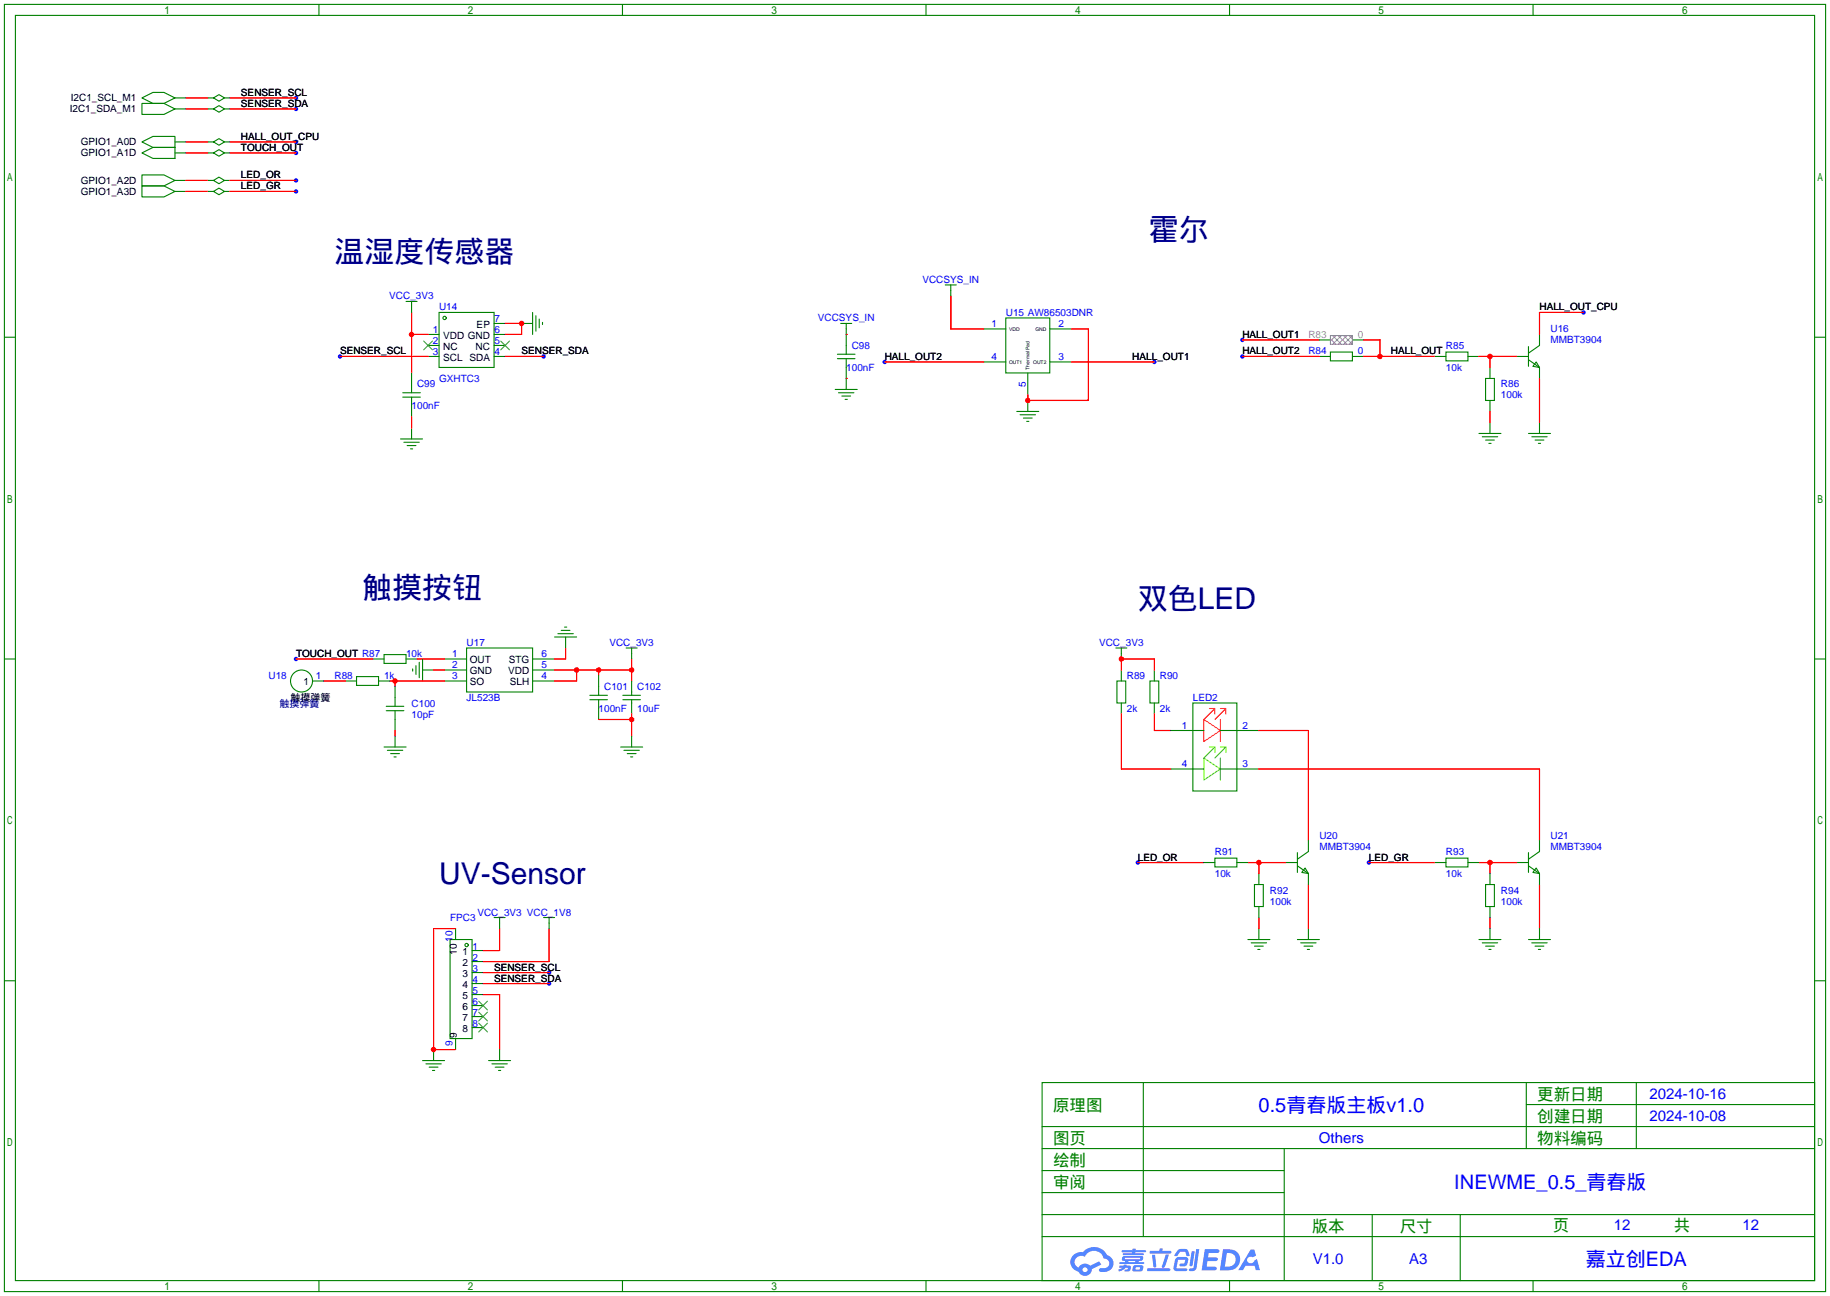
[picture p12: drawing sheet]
<svg xmlns="http://www.w3.org/2000/svg" width="422mm" height="299mm" viewBox="0 0 422 299" stroke-linecap="round" stroke-linejoin="round" font-family="sans-serif">
<g fill="#00f">
<circle cx="78.5" cy="82.3" r=".51"/>
<circle cx="125.5" cy="82.3" r=".51"/>
<circle cx="266.4" cy="83.6" r=".51"/>
<circle cx="204.2" cy="83.6" r=".51"/>
<circle cx="286.8" cy="78.5" r=".51"/>
<circle cx="286.8" cy="82.3" r=".51"/>
<circle cx="365.5" cy="72.1" r=".51"/>
<circle cx="68.3" cy="152.1" r=".51"/>
<circle cx="68.3" cy="22.6" r=".51"/>
<circle cx="68.3" cy="25.1" r=".51"/>
<circle cx="68.3" cy="32.8" r=".51"/>
<circle cx="68.3" cy="35.3" r=".51"/>
<circle cx="126.7" cy="224.5" r=".51"/>
<circle cx="126.7" cy="227.1" r=".51"/>
<circle cx="68.3" cy="41.7" r=".51"/>
<circle cx="68.3" cy="44.2" r=".51"/>
<circle cx="262.6" cy="199.1" r=".51"/>
<circle cx="316" cy="199.1" r=".51"/>
</g>
<g fill="none" stroke="#008000" stroke-width=".25">
<path d="M1 1h420.4v297.2h-420.4zM3.6 3.6h415.2v292.1h-415.2zM73.6 1v2.6M143.7 1v2.6M213.7 1v2.6M283.8 1v2.6M353.9 1v2.6M1 77.9h2.6M418.8 77.9h2.6M1 152.1h2.6M418.8 152.1h2.6M1 226.4h2.6"/>
<path d="M418.8 226.4h2.6M240.5 249.9h178.3v45.8h-178.3zM263.9 249.9v35.6M352.3 249.9v15.3M352.3 255h66.5M377.7 249.9v15.3M240.5 270.3h55.9M240.5 265.2h178.3M240.5 275.3h55.9M240.5 260.1h178.3M296.4 265.2v30.5M73.6 295.7v2.5"/>
<path d="M143.7 295.7v2.5M213.7 295.7v2.5M240.5 285.5h178.3M240.5 280.4h178.3M283.8 295.7v2.5M316.7 280.4v15.3M337.1 280.4v15.3M353.9 295.7v2.5"/>
</g>
<g fill="#5487ff">
<path d="M278.1 288.4h2.7a.48 .48 0 0 1 .7 .4 .48 .48 0 0 1-.7 .5h-1.8l-.2 1h1.9a.43 .43 0 0 1 .4 .5 .43 .43 0 0 1-.5 .4h-1.9l-.2 1.2h1.7a.45 .45 0 0 1 .6 .2 .45 .45 0 0 1-.2 .6l-3.2 .1z"/>
<path d="M288.7 288.5h.8l.4 1.4-.7 .4a.84 .84 0 0 0-1.2 .2 .84 .84 0 0 0 .3 1.2 .84 .84 0 0 0 1.1-.4l.1-.3 .6-.3 .7 2.5h-.9l-.3-1h-2.1l-.6 1h-1.1z"/>
<path d="M275.1 288.9h.7l-.5 3.2a.36 .36 0 0 1-.4 .3 .36 .36 0 0 1-.3-.4z"/>
<path d="M276.1 288.4h.7l-.6 4.3a1.13 1.13 0 0 1-1.8 .6l.2-.4 .7-.1 .2-.2z"/>
<path d="M271.8 288.7l.6-.3 1-.1a.77 .77 0 0 1 .9 .6l.3 .9-.2 .2h-.5l-.3-.9-.2-.1h-1l-.7 1h-.6z"/>
<path d="M271.4 290.5l.5-.3h1.7a.81 .81 0 0 1 .7 .5 .81 .81 0 0 1-.2 .9 .81 .81 0 0 1-.9 .8h-.7a.32 .32 0 0 1-.3-.4 .32 .32 0 0 1 .4-.3h.7l.3-.9-1.7 .1-.3 1.9h2.2a.32 .32 0 0 1 .3 .4 .32 .32 0 0 1-.4 .3h-2.3l-.4-.4-.1-.5z"/>
<path d="M264.8 292.8h5a.33 .33 0 0 1 .4 .4 .33 .33 0 0 1-.4 .3h-4.9l-.1-.2z"/>
<path d="M269.1 289.6h.7l-.6 2.1a.98 .98 0 0 1-.8 1l-.3-.3z"/>
<path d="M265.9 289.7h.7l.3 2.6a.34 .34 0 0 1-.3 .3 .34 .34 0 0 1-.4-.2z"/>
<path d="M265.4 288.8h2.2l.2-.6h.6l-.1 .6h1.8a.32 .32 0 0 1 .3 .3 .32 .32 0 0 1-.4 .3h-4.5l-.1-.1z"/>
<path d="M258.4 292.2h.9l.1-.2h.7l-.1 .2h.9l.1 .2-.1 .9-1.3 .2v-.4h.6l.1-.4a.68 .68 0 0 0-.9 .4l-1.1 .5-.2-.5 1-.4h-.8z"/>
<path d="M259 288.6h2.4l.1-.3h.7l-.1 .3h2.2l.3 .3-.3 .2h-2.2l-.1 .3h1.8l.2 .2-.2 .2h-4.5l-.1-.4h2l.1-.3h-2.3l-.1-.1z"/>
<path d="M282.3 288.4l-.7 4.9h1.6a2.5 2.5 0 0 0 3.1-2.5 2.5 2.5 0 0 0-3.1-2.4zM283.2 289.3a1.65 1.65 0 0 1 2 1.7 1.65 1.65 0 0 1-2.2 1.4h-.3z"/>
<path d="M259.1 290.2l-.1 .7 .6 .2 .1 .3h-1.3l.1 .4h5.4l.2-.2-.2-.2h-1.2l.2-.3a.7 .7 0 0 0 .8-.2 .7 .7 0 0 0 0-.9h-4.1zM259.7 290.4l3.5 .1-.2 .3h-3.2zM260.4 291.1h1.7l-.2 .3h-1.4z"/>
<path d="M261.6 292.3a1.05 1.05 0 0 0-.1 1.2 2.91 2.91 0 0 0 2.2-.2 .98 .98 0 0 0 0-1.1l-1.6-.1zM262.2 292.6h.8l.1 .3-.2 .2h-.8z"/>
<path d="M247.8 289.7a2.23 2.23 0 0 0-.6 2.3 2.23 2.23 0 0 0 1.8 1.6 1.58 1.58 0 0 0 1.7 1 1.58 1.58 0 0 0 1.3-1.6l2.2-1-.5-.8-2.1 1a1.65 1.65 0 0 0-2.6 .5 1.47 1.47 0 0 1-.8-2.1 1.47 1.47 0 0 1 2.2-.4 2.3 2.3 0 0 1 2.3-1.4 2.3 2.3 0 0 1 2.1 1.8 1.12 1.12 0 0 1 1.3 1 1.12 1.12 0 0 1-1.2 1.2h-.7a.45 .45 0 0 0-.5 .3 .45 .45 0 0 0 .4 .6 2.21 2.21 0 0 0 2.2-.6 2.21 2.21 0 0 0 .5-2.3 2.13 2.13 0 0 0-1.3-1 3.3 3.3 0 0 0-5.5-.7l-1.2 .1zM249.9 293.2a.57 .57 0 0 1 1.1 0 .57 .57 0 0 1-1.1 0z"/>
</g>
<g fill="none" stroke="#008000" stroke-width=".25">
<path d="M32.8 22.6l2.5-1.3h2.5l2.6 1.3-2.6 1.3h-2.5zM32.8 23.9h5l2.6 1.2-2.6 1.3h-5zM32.8 32.8l2.5-1.3h5.1v2.5h-5.1zM32.8 35.3l2.5-1.3h5.1v2.6h-5.1zM40.4 22.6h2.5M40.4 25.1h2.5M40.4 32.8h2.5M40.4 35.3h2.5M48 22.6h1.3M48 25.1h1.3M48 32.8h1.3M48 35.3h1.3"/>
<path d="M49.3 22.6l1.2-.8 1.3 .8-1.3 .8zM49.3 25.1l1.2-.7 1.3 .7-1.3 .8zM49.3 32.8l1.2-.8 1.3 .8-1.3 .7zM49.3 35.3l1.2-.8 1.3 .8-1.3 .8zM51.8 22.6h1.3M51.8 25.1h1.3M51.8 32.8h1.3M51.8 35.3h1.3M32.8 40.4h5l2.6 1.3-2.6 1.2h-5zM32.8 42.9h5l2.6 1.3-2.6 1.3h-5zM40.4 41.7h2.5M40.4 44.2h2.5"/>
<path d="M48 41.7h1.3M48 44.2h1.3M49.3 41.7l1.2-.8 1.3 .8-1.3 .7zM49.3 44.2l1.2-.8 1.3 .8-1.3 .8zM51.8 41.7h1.3M51.8 44.2h1.3M93.7 69.6h2.6M95 69.6v2.5M98.8 77.2h2.5M98.8 79.8h2.5M101.3 72.1h12.7v12.7h-12.7zM114 77.2h2.6"/>
<path d="M114 79.8h2.6M114 74.7h2.6M120.4 74.7h2.5M122.9 72.1v5.1M123.7 72.9v3.6M124.5 73.7v2M125.2 74.4v.5M194.1 74.7h2.5M195.3 74.7v7.1M218.2 65.8h2.5M219.5 65.8v2.5M227.1 75.9h5.1"/>
<path d="M232.2 73.4h10.1v12.7h-10.1zM242.3 75.9h5.1M304.5 78.5h2.6M312.2 78.5h2.5M355.3 77.2v2.6l-2.5 1.7M93 90.7h4M93 91.7h4M95 86.1v4.6M95 91.7v4.6M95 98.8v2.5M98.8 82.3h2.5M114 82.3h2.6"/>
<path d="M192.8 89.9h5.1M193.3 81.8h4.1M193.3 82.8h4.1M193.5 90.7h3.6M194.3 91.4h2M195.1 92.2h.5M195.3 82.8v7.1M227.1 83.6h5.1M234.7 95h5.1M235.5 95.8h3.5M236.2 96.5h2.1M237 97.3h.5"/>
<path d="M237.2 86.1v5.1M237.2 92.5v2.5M242.3 83.6h5.1M304.5 82.3h2.6M307.1 81.3h5.1v2h-5.1zM312.2 82.3h2.5M331.2 82.3h2.6M333.8 81.3h5v2h-5zM338.8 82.3h2.6M342.9 87.4h2v5.1h-2zM343.9 84.8v2.6M343.9 92.5v2.5"/>
<path d="M343.9 97.5v2.6M350.3 82.3h2.5M352.8 80v4.6M352.8 83.1l2.5 1.7M354.6 83.6l.7 1.2-1.5-.2zM355.3 84.8v2.6M355.3 97.5v2.6M92.5 101.3h5M93.2 102.1h3.6M94 102.9h2M94.7 103.6h.5M341.4 100.1h5.1"/>
<path d="M342.1 100.8h3.6M342.9 101.6h2M343.7 102.4h.5M352.8 100.1h5.1M353.6 100.8h3.5M354.3 101.6h2.1M355.1 102.4h.5M72.1 157.2h2.6M79.8 157.2h2.5M82.3 156.2h5.1v2h-5.1zM86.1 152.1h2.5M87.4 157.2h2.5"/>
<path d="M88.6 151.1h5.1v2.1h-5.1zM91.2 158.5v4.6M93.7 152.1h2.6M95.2 154.4v.5M96 153.7v2M96.8 152.9v3.6M97.5 154.7h2.6M97.5 152.1v5.1M102.6 152.1h5.1M102.6 154.7h5.1M102.6 157.2h5.1M107.7 149.6h15.2v10.2h-15.2z"/>
<path d="M122.9 152.1h5.1M122.9 154.7h5.1M122.9 157.2h5.1M128 147.1h5.1M128.8 146.3h3.5M129.5 145.5h2.1M130.3 144.8h.5M130.6 147.1v2.5M138.2 156v4.5M144.5 149.6h2.6M145.8 149.6v2.5M145.8 157.2v3.3"/>
<path d="M257.6 149.6h2.5M257.8 157.2h2v5.1h-2zM258.8 149.6v2.5M258.8 154.7v2.5M265.4 157.2h2.1v5.1h-2.1zM266.4 154.7v2.5M88.6 172.5h5.1M89.2 164.1h4M89.2 163.1h4M89.4 173.2h3.6M90.2 174h2M90.9 174.8h.5"/>
<path d="M91.2 164.1v4.6M91.2 169.9v2.6M136.1 160.5h4.1M136.1 161.5h4.1M138.2 161.5v4.6M143.3 172.5h5M143.8 160.5h4M143.8 161.5h4M144 173.2h3.6M144.8 174h2M145.5 174.8h.5M145.8 161.5v3.3"/>
<path d="M145.8 169.9v2.6M258.8 162.3v2.5M266.4 162.3v2.5M270.3 168.7h7.6M270.3 177.5h7.6M275.3 162.3h10.2v20.3h-10.2zM281.7 168.7h8.9M281.7 177.5h8.9M277.9 199.1h2.5M280.4 198.1h5.1v2.1h-5.1zM285.5 199.1h2.5M296.9 199.1h2.6"/>
<path d="M299.5 196.8v4.6M299.5 199.9l2.5 1.8M302 194.1v2.5l-2.5 1.8M331.2 199.1h2.6M333.8 198.1h5v2.1h-5zM338.8 199.1h2.6M350.3 199.1h2.5M352.8 196.8v4.6M352.8 199.9l2.5 1.8M355.3 194.1v2.5l-2.5 1.8M103.9 216.9h5.1v22.9h-5.1zM105.2 214.4v2.5"/>
<path d="M109 219.5h2.5M114 211.8h2.6M115.3 211.8v2.6M125.5 211.8h2.5M126.7 211.8v2.6M288 216.9h5.1M288.8 217.7h3.6M289.6 204.2h2v5.1h-2zM289.6 218.4h2M290.3 219.2h.5M290.6 201.7v2.5M290.6 209.3v2.5"/>
<path d="M290.6 214.4v2.5M299.5 216.9h5M300.2 217.7h3.6M301 218.4h2M301.2 200.4l.8 1.3-1.5-.3zM301.8 219.2h.5M302 201.7v2.5M302 214.4v2.5M341.4 216.9h5.1M342.1 217.7h3.6M342.9 204.2h2v5.1h-2zM342.9 218.4h2"/>
<path d="M343.7 219.2h.5M343.9 201.7v2.5M343.9 209.3v2.5M343.9 214.4v2.5M352.8 216.9h5.1M353.6 217.7h3.5M354.3 218.4h2.1M354.6 200.4l.7 1.3-1.5-.3zM355.1 219.2h.5M355.3 201.7v2.5M355.3 214.4v2.5M105.2 239.8v2.5"/>
<path d="M109 222h2.5M109 224.5h2.5M109 227.1h2.5M109 229.6h2.5M109 232.2h2.5M109 234.7h2.5M109 237.2h2.5M97.5 244.9h5.1M98.3 245.6h3.6M99.1 246.4h2M99.8 247.1h.5M100.1 242.3v2.6"/>
<path d="M112.8 244.9h5.1M113.5 245.6h3.6M114.3 246.4h2M115.1 247.1h.5M115.3 242.3v2.6"/>
<circle cx="102.6" cy="73.4" r=".38"/>
<circle cx="69.6" cy="157.2" r="2.54"/>
<circle cx="107.7" cy="218.2" r=".38"/>
</g>
<path d="M97.8 78.7l2 2.1M99.8 78.7l-2 2.1M115.6 78.7l2 2.1M117.6 78.7l-2 2.1M110.5 231.1l2 2.1M110.5 233.7l2 2M110.5 236.2l2 2.1M112.5 231.1l-2 2.1M112.5 233.7l-2 2M112.5 236.2l-2 2.1" fill="none" stroke="#3c3" stroke-width=".25"/>
<g fill="none" stroke="#f00" stroke-width=".25">
<path d="M42.9 22.6h5.1M42.9 25.1h5.1M42.9 32.8h5.1M42.9 35.3h5.1M53.1 22.6h15.2M53.1 25.1h15.2M53.1 32.8h15.2M53.1 35.3h15.2M42.9 41.7h5.1M42.9 44.2h5.1M53.1 41.7h15.2M53.1 44.2h15.2"/>
<path d="M95 72.1v14M95 77.2h3.8M116.6 74.7h3.8v2.5h-3.8M195.3 77.2h.1M219.5 68.3v7.6h7.6M247.4 75.9h3.8v16.6h-14v-1.3M286.8 78.5h17.7M314.7 78.5h3.8v3.8M365.5 72.1h-10.2v5.1M78.5 82.3h20.3M95 96.3v2.5M116.6 82.3h8.9"/>
<path d="M195.3 87.4h.1M204.2 83.6h22.9M247.4 83.6h19M286.8 82.3h17.7M314.7 82.3h16.5M341.4 82.3h8.9M343.9 82.3v2.5M343.9 95v2.5M355.3 87.4v10.1M68.3 152.1h17.8M74.7 157.2h5.1M89.9 157.2h12.7"/>
<path d="M91.2 157.2v1.3M96.3 152.1h6.3M100.1 154.7h2.5M128 154.7h17.8M130.6 149.6v2.5h-2.6M133.1 154.7v2.5h-5.1M138.2 154.7v1.3M145.8 152.1v5.1M258.8 154.7v-2.6h7.6v2.6M91.2 168.7v1.2M138.2 166.1h7.6M145.8 164.8v5.1"/>
<path d="M258.8 164.8v12.7h11.5M266.4 164.8v3.9h3.9M290.6 177.5h64.7v16.6M290.6 168.7h11.4v25.4M262.6 199.1h15.3M288 199.1h8.9M290.6 199.1v2.6M316 199.1h15.2M341.4 199.1h8.9M343.9 199.1v2.6M105.2 214.4h-5.1v27.9h5.1M115.3 214.4v5.1h-3.8"/>
<path d="M126.7 214.4v7.6h-15.2M290.6 211.8v2.6M302 204.2v10.2M343.9 211.8v2.6M355.3 204.2v10.2M111.5 229.6h3.8v12.7M111.5 224.5h15.2M111.5 227.1h15.2"/>
</g>
<path d="M277.9 166.1l3.8 2.6-3.8 2.5zM279.1 163.6h1.3v1.2M280.4 163.6l-2.5 2.5M281.7 163.6h1.3l-2.6 2.5M281.7 166.1v5.1M283 163.6v1.2" fill="none" stroke="#f60" stroke-width=".25"/>
<path d="M277.9 175l3.8 2.5-3.8 2.6zM279.1 172.5h1.3v1.2M280.4 172.5l-2.5 2.5M281.7 172.5h1.3l-2.6 2.5M281.7 175v5.1M283 172.5v1.2" fill="none" stroke="#6f0" stroke-width=".25"/>
<path d="M307.1 78.2l1.3 1.3M307.6 77.5l2 2M308.4 77.5l-1.3 1.2M308.9 77.5l2 2M309.6 77.5l-2 2M310.1 77.5l2.1 2M310.9 77.5l-2 2M311.4 77.5l.8 .7M312.2 77.5l-2.1 2M312.2 78.7l-.8 .8" fill="none" stroke="#999" stroke-width=".23"/>
<path d="M307.1 77.5h5.1v2h-5.1z" fill="none" stroke="#999" stroke-width=".25"/>
<g fill="#f00">
<circle cx="95" cy="77.2" r=".63"/>
<circle cx="120.4" cy="74.7" r=".63"/>
<circle cx="237.2" cy="92.5" r=".63"/>
<circle cx="318.5" cy="82.3" r=".63"/>
<circle cx="343.9" cy="82.3" r=".63"/>
<circle cx="91.2" cy="157.2" r=".63"/>
<circle cx="133.1" cy="154.7" r=".63"/>
<circle cx="138.2" cy="154.7" r=".63"/>
<circle cx="145.8" cy="154.7" r=".63"/>
<circle cx="145.8" cy="166.1" r=".63"/>
<circle cx="258.8" cy="152.1" r=".63"/>
<circle cx="100.1" cy="242.3" r=".63"/>
<circle cx="290.6" cy="199.1" r=".63"/>
<circle cx="343.9" cy="199.1" r=".63"/>
</g>
<g font-size="6.9" fill="#000080">
<text x="265.2" y="55.5">霍尔</text>
<text x="77.2" y="60.6">温湿度传感器</text>
<text x="83.6" y="138.1">触摸按钮</text>
<text x="262.6" y="140.6">双色LED</text>
<text x="101.3" y="204.1">UV-Sensor</text>
</g>
<g font-size="4.6" fill="#00f">
<text x="290.5" y="256.6">0.5青春版主板v1.0</text>
<text x="335.7" y="274.4">INEWME_0.5_青春版</text>
<text x="366" y="292.2">嘉立创EDA</text>
</g>
<g font-size="3.8" fill="#008000">
<text x="243.1" y="256.5">原理图</text>
<text x="354.8" y="254">更新日期</text>
<text x="354.8" y="259.1">创建日期</text>
<text x="243.1" y="269.2">绘制</text>
<text x="243.1" y="264.2">图页</text>
<text x="354.8" y="264.2">物料编码</text>
<text x="243.1" y="274.3">审阅</text>
<text x="302.8" y="284.5">版本</text>
<text x="323.1" y="284.5">尺寸</text>
<text x="358.4" y="284.2">页</text>
<text x="386.3" y="284.2">共</text>
</g>
<g font-size="3.5" fill="#00f">
<text x="380.7" y="253.7">2024-10-16</text>
<text x="304.4" y="263.8">Others</text>
<text x="380.7" y="258.8">2024-10-08</text>
<text x="372.5" y="283.9">12</text>
<text x="402.2" y="283.9">12</text>
<text x="303" y="291.8">V1.0</text>
<text x="325.3" y="291.8">A3</text>
</g>
<g font-size="2.3">
<text x="16.4" y="23.4">I2C1_SCL_M1</text>
<text x="55.6" y="22.1">SENSER_SCL</text>
<text x="16.1" y="26">I2C1_SDA_M1</text>
<text x="55.6" y="24.7">SENSER_SDA</text>
<text x="18.7" y="33.6">GPIO1_A0D</text>
<text x="55.6" y="32.3">HALL_OUT_CPU</text>
<text x="55.6" y="34.8">TOUCH_OUT</text>
<text x="18.7" y="36.1">GPIO1_A1D</text>
<text x="55.6" y="41.2">LED_OR</text>
<text x="18.7" y="42.5">GPIO1_A2D</text>
<text x="18.7" y="45">GPIO1_A3D</text>
<text x="55.6" y="43.7">LED_GR</text>
<text x="355.3" y="71.7">HALL_OUT_CPU</text>
<text x="110" y="75.7">EP</text>
<text x="78.5" y="81.8">SENSER_SCL</text>
<text x="102.3" y="78.3">VDD GND</text>
<text x="102.3" y="80.8">NC</text>
<text x="102.3" y="83.3">SCL SDA</text>
<text x="109.8" y="80.8">NC</text>
<text x="120.4" y="81.8">SENSER_SDA</text>
<text x="204.2" y="83.1">HALL_OUT2</text>
<text x="261.4" y="83.1">HALL_OUT1</text>
<text x="286.8" y="78">HALL_OUT1</text>
<text x="286.8" y="81.8">HALL_OUT2</text>
<text x="321.1" y="81.8">HALL_OUT</text>
<text x="68.3" y="151.7">TOUCH_OUT R87</text>
<text x="108.5" y="153">OUT</text>
<text x="108.5" y="155.5">GND</text>
<text x="117.3" y="155.5">VDD</text>
<text x="117.4" y="153">STG</text>
<text x="67.1" y="161.8">触摸弹簧</text>
<text x="70.1" y="158">1</text>
<text x="108.5" y="158">SO</text>
<text x="117.7" y="158">SLH</text>
<text x="262.6" y="198.7">LED_OR</text>
<text x="316" y="198.7">LED_GR</text>
<text x="105.5" y="220.5" transform="rotate(-90 105.5 220.5)">10</text>
<text x="106.7" y="220.5">1</text>
<text x="106.7" y="223">2</text>
<text x="106.7" y="225.6">3</text>
<text x="114" y="224.1">SENSER_SCL</text>
<text x="114" y="226.6">SENSER_SDA</text>
<text x="106.7" y="228.1">4</text>
<text x="106.7" y="230.7">5</text>
<text x="106.7" y="233.2">6</text>
<text x="105.5" y="239.8" transform="rotate(-90 105.5 239.8)">9</text>
<text x="106.7" y="235.7">7</text>
<text x="106.7" y="238.3">8</text>
</g>
<g font-size="2.3" fill="#00f">
<text x="212.9" y="65.3">VCCSYS_IN</text>
<text x="89.9" y="69.1">VCC_3V3</text>
<text x="101.3" y="71.7">U14</text>
<text x="99.9" y="77">1</text>
<text x="114.2" y="77">6</text>
<text x="114.2" y="74.4">7</text>
<text x="188.8" y="74.2">VCCSYS_IN</text>
<text x="228.8" y="75.5">1</text>
<text x="232.2" y="72.9">U15 AW86503DNR</text>
<text x="244.3" y="75.5">2</text>
<text x="357.9" y="76.8">U16</text>
<text x="99.9" y="79.5">2</text>
<text x="99.9" y="82.1">3</text>
<text x="114.2" y="82.1">4</text>
<text x="114.2" y="79.5">5</text>
<text x="196.6" y="80.6">C98</text>
<text x="228.8" y="83.1">4</text>
<text x="244.3" y="83.1">3</text>
<text x="302" y="81.8">R84</text>
<text x="313.4" y="81.8">0</text>
<text x="333.8" y="80.6">R85</text>
<text x="357.9" y="79.3">MMBT3904</text>
<text x="96.3" y="89.5">C99</text>
<text x="101.3" y="88.2">GXHTC3</text>
<text x="195.3" y="85.6">100nF</text>
<text x="236.8" y="89.4" transform="rotate(-90 236.8 89.4)">5</text>
<text x="333.8" y="85.6">10k</text>
<text x="346.5" y="89.5">R86</text>
<text x="95" y="94.5">100nF</text>
<text x="346.5" y="92">100k</text>
<text x="107.7" y="149.1">U17</text>
<text x="140.7" y="149.1">VCC_3V3</text>
<text x="253.7" y="149.1">VCC_3V3</text>
<text x="93.7" y="151.7">10k</text>
<text x="104.4" y="151.7">1</text>
<text x="104.4" y="154.2">2</text>
<text x="125" y="154.2">5</text>
<text x="125" y="151.7">6</text>
<text x="62" y="156.8">U18</text>
<text x="72.9" y="156.8">1</text>
<text x="77.2" y="156.8">R88</text>
<text x="88.6" y="156.8">1k</text>
<text x="104.4" y="156.8">3</text>
<text x="107.7" y="161.8">JL523B</text>
<text x="125" y="156.8">4</text>
<text x="139.4" y="159.3">C101</text>
<text x="147.1" y="159.3">C102</text>
<text x="260.1" y="156.8">R89</text>
<text x="267.7" y="156.8">R90</text>
<text x="275.3" y="161.8">LED2</text>
<text x="95" y="163.1">C100</text>
<text x="95" y="165.7">10pF</text>
<text x="138.2" y="164.4">100nF</text>
<text x="147.1" y="164.4">10uF</text>
<text x="260.1" y="164.4">2k</text>
<text x="267.7" y="164.4">2k</text>
<text x="272.8" y="168.2">1</text>
<text x="286.8" y="168.2">2</text>
<text x="272.8" y="177.1">4</text>
<text x="286.8" y="177.1">3</text>
<text x="280.4" y="197.4">R91</text>
<text x="304.5" y="196.1">MMBT3904</text>
<text x="304.5" y="193.6">U20</text>
<text x="333.8" y="197.4">R93</text>
<text x="357.9" y="196.1">MMBT3904</text>
<text x="357.9" y="193.6">U21</text>
<text x="280.4" y="202.5">10k</text>
<text x="333.8" y="202.5">10k</text>
<text x="293.1" y="206.3">R92</text>
<text x="293.1" y="208.8">100k</text>
<text x="346.5" y="206.3">R94</text>
<text x="346.5" y="208.8">100k</text>
<text x="103.9" y="212.6">FPC3</text>
<text x="110.2" y="211.4">VCC_3V3 VCC_1V8</text>
<text x="104.4" y="217.4" transform="rotate(-90 104.4 217.4)">10</text>
<text x="109.1" y="219.2">1</text>
<text x="109.1" y="221.8">2</text>
<text x="109.1" y="224.3">3</text>
<text x="109.1" y="226.8">4</text>
<text x="109.1" y="229.4">5</text>
<text x="109.1" y="231.9">6</text>
<text x="109.1" y="234.5">7</text>
<text x="109.1" y="237">8</text>
<text x="104.4" y="241.5" transform="rotate(-90 104.4 241.5)">9</text>
</g>
<g font-size="2.3" fill="#999">
<text x="302" y="78">R83</text>
<text x="313.4" y="78">0</text>
</g>
<text font-size="2.3" fill="#000080" x="64.5" y="163.1">触摸弹簧</text>
<g font-size="1.2">
<text x="232.9" y="76.4">VDD</text>
<text x="239" y="76.4">GND</text>
<text x="232.9" y="84">OUT1</text>
<text x="238.5" y="84">OUT2</text>
<text x="237.6" y="85.3" transform="rotate(-90 237.6 85.3)">Thermal Pad</text>
</g>
</svg>
